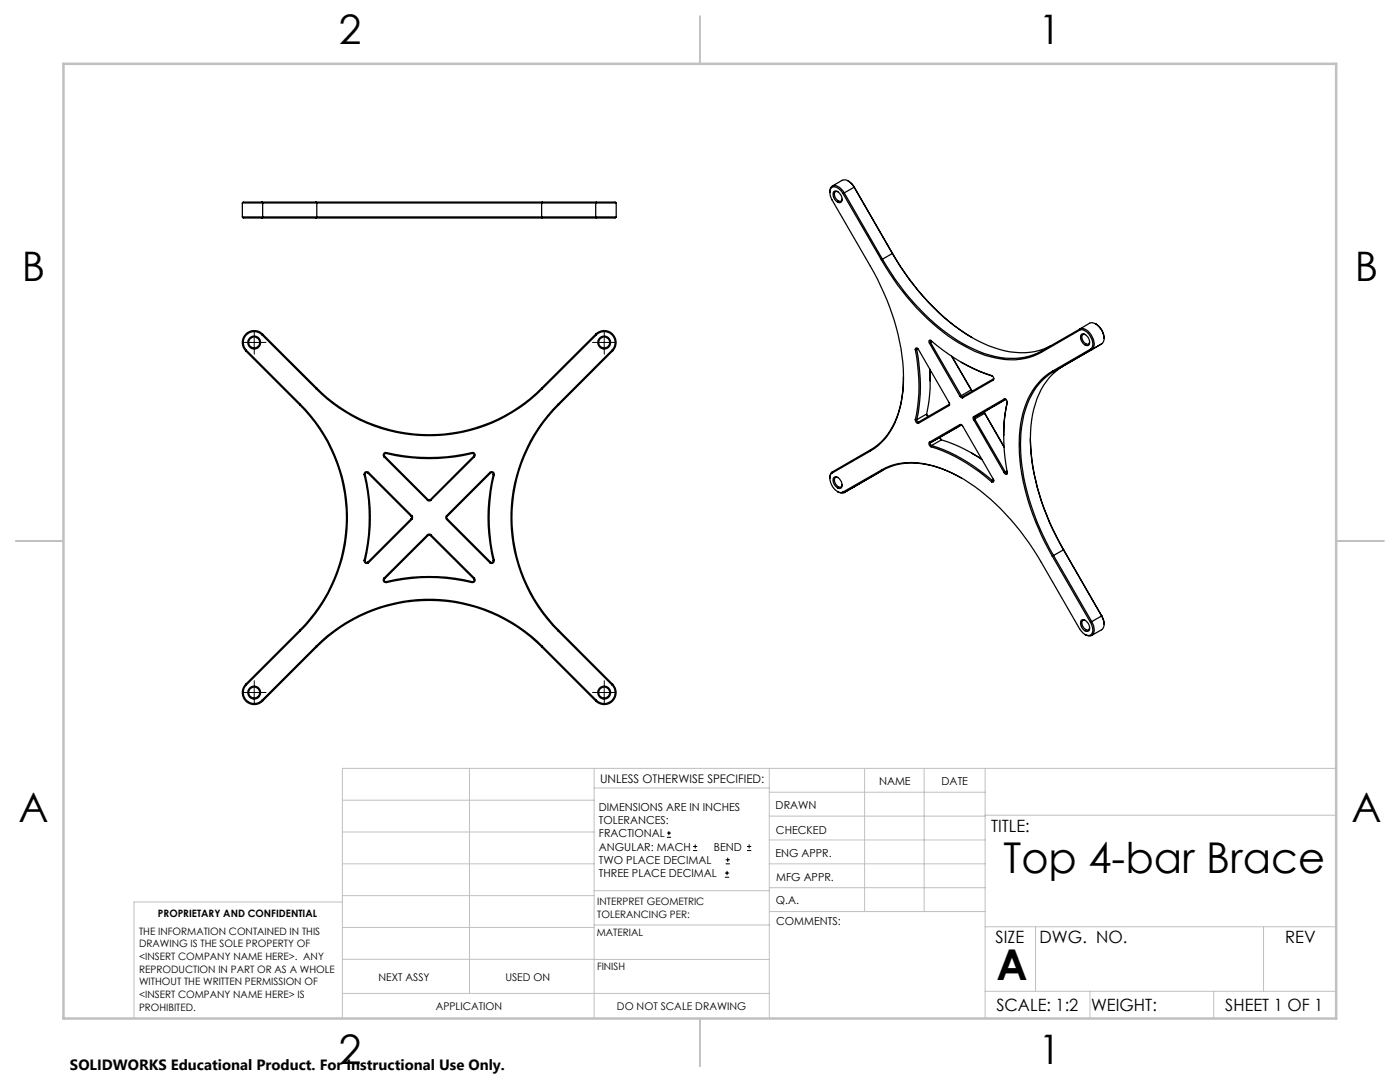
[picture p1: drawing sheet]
<svg xmlns="http://www.w3.org/2000/svg" width="279mm" height="216mm" viewBox="0 0 279 216" stroke-linecap="round" stroke-linejoin="round" font-family="sans-serif">
<g fill="none" stroke="#000" stroke-width=".2">
<path d="M49.5 68.3h2.5M50.7 67.1v2.5M119.3 68.3h2.5M120.6 67.1v2.5M49.5 138.2h2.5M50.7 136.9v2.6M119.3 138.2h2.5M120.6 136.9v2.6M133.1 167.1h.8M133.1 166.2h.8M133.5 165.8v.9M138.3 169.7h.8"/>
<path d="M138.3 168.9h.8M138.7 168.5v.8M144.7 175h.8M144.7 174.2h.8M144.8 172.4h.9M144.8 171.6h.9M145.1 173.8v.8M145.2 171.1v.9M149.1 169.7h.8M149.1 168.9h.8M149.5 168.5v.8"/>
</g>
<g fill="none" stroke="#000" stroke-width=".2" stroke-dasharray="15.2 1.3 1.3 1.3">
<path d="M49.5 68.3h-1.1M50.7 67.1v-1.1M50.7 69.6v1.1M52 68.3h1.1M119.3 68.3h-1M120.6 67.1v-1.1M120.6 69.6v1.1M121.8 68.3h1.1M49.5 138.2h-1.1M50.7 136.9v-1.1M50.7 139.4v1.1M52 138.2h1.1"/>
<path d="M119.3 138.2h-1M120.6 136.9v-1.1M120.6 139.4v1.1M121.8 138.2h1.1"/>
</g>
<g fill="none" stroke="#c0c0c0" stroke-width=".2">
<path d="M68.3 159.7h50.3M93.7 153.3v44.9M118.6 153.3v49.9M118.6 157.2h34.9M153.5 153.3v49.9M153.5 158.1h43.1M172.5 153.3v28.6M184.4 153.3v28.6M196.6 153.3v49.9M266.7 153.3h-198.4v49.9M68.3 178.7h50.3M68.3 172.4h50.3"/>
<path d="M68.3 166h50.3M68.3 180h-41.6v23.2M118.6 177.7h35M153.5 167.6h43.1M153.5 162.8h43.1M153.5 172.4h43.1M153.5 177.1h43.1M196.6 162.7h70.1M68.3 198.2h85.2M68.3 191.4l85.2 .1M68.3 185.1h50.3M118.6 184.6h35"/>
<path d="M153.6 181.9h43M196.6 197.8h70.1M196.6 184.9h70.1M206.7 184.9v12.9M217.5 197.8v5.4M242.2 197.8v5.4M252.2 184.9v12.9"/>
</g>
<path d="M139.7 3.2v9.5M3.1 107.9h9.6M266.7 107.9h9.5M139.7 203.2v9.6" fill="none" stroke="#c0c0c0" stroke-width=".25"/>
<path d="M12.7 12.7h254v190.5h-254z" fill="none" stroke="#c0c0c0" stroke-width=".5"/>
<g fill="none" stroke="#000" stroke-width=".25">
<path d="M165.6 38.4a1.07 1.07 0 0 1 .5-1.3 1.07 1.07 0 0 1 1.3 .2l.9 .8 7.8 13.6M166.1 37.1l2-1.1a1.85 1.85 0 0 1 2.1 1l.3 .4M166.4 38.2l.1-.1a1.61 1.61 0 0 1 1.4 2.2 1.09 1.09 0 0 1-1.5-.9l-.1-.5zM167.2 38.3l-.3-.1a.9 .9 0 0 0 0 1.5l.6 .4a.39 .39 0 0 0 .4 0 .39 .39 0 0 0 .2-.4M168.2 38.6a1.91 1.91 0 0 0-2.2-1.2 2.14 2.14 0 0 0 .1 2.5l7.6 13.2a44.8 44.8 0 0 1 6.6 24.1 16.6 16.6 0 0 1-4.5 11.2l-2.1 1.6M168.2 38.6l7.7 13.3M169.3 36.1l.7 .6 .5 .7M170.5 37.4l-2.3 1.2M170.5 37.4l7.6 13.2M170.5 37.4h.1M48.4 40.5h4M48.4 43.3h4"/>
<path d="M48.4 43.3l.1 .2h3.8M48.4 40.5v2.8M52.3 40.3h-2.3a2.32 2.32 0 0 0-1.6 .2M52.3 40.3l.1 .2M52.3 40.3h10.8M52.3 43.5h10.8M52.4 40.5v2.8M52.4 43.3l-.1 .2M52.4 43.3h10.8M52.4 40.5h10.8M63.1 40.3h45.1M63.1 43.5h45.1"/>
<path d="M63.1 40.3l.1 .2M63.2 40.5h44.9M63.2 43.3h44.9M63.2 40.5v2.8M63.2 43.3l-.1 .2M108.1 43.3h10.8M108.1 40.5h10.8M108.1 40.5v2.8M108.1 43.3l.1 .2M108.2 40.3h10.8M108.2 43.5h10.8M108.2 40.3l-.1 .2"/>
<path d="M118.9 43.3h4.1M118.9 40.5h4.1M118.9 40.5v2.8M118.9 43.3l.1 .2M119 40.3h3.8l.2 .2M119 40.3l-.1 .2M123 43.3a2.17 2.17 0 0 1-1.7 .2h-2.3M123 40.5v2.8M175.9 51.9a45.1 45.1 0 0 0 16.5 17.1 18 18 0 0 0 12.1 2.5l1.7-.5 1.6-.7M176.1 51.7a46.7 46.7 0 0 0 15.9 16.8 18.4 18.4 0 0 0 12.5 2.8l1.7-.5 1.7-.7M176.1 51.7l-.2 .2M178.1 50.6a45.2 45.2 0 0 0 17 17.3 17.9 17.9 0 0 0 11.3 2.3l1.8-.5 1.6-.7"/>
<path d="M178.1 50.6l-2 1.1M178.1 50.6a46.3 46.3 0 0 0 15.9 16.7M178.1 50.6h.1M49 70l10.8 10.8M49.2 69.9l10.8 10.8M49.2 69.9l-.2 .1M52.3 66.8a2.18 2.18 0 0 0-3.1 0 2.18 2.18 0 0 0 0 3.1M52.3 66.8l10.8 10.8M52.4 66.7a2.38 2.38 0 0 0-3.3 0 2.38 2.38 0 0 0-.1 3.3M52.4 66.7l-.1 .1M52.4 66.7l10.8 10.7M63.1 77.6a31.9 31.9 0 0 0 45.1 0"/>
<path d="M63.2 77.4a31.7 31.7 0 0 0 44.9 0M63.2 77.4l-.1 .2M108.1 77.4l.1 .2M118.9 66.7a2.38 2.38 0 0 1 3.4 0 2.38 2.38 0 0 1 0 3.3M118.9 66.7l.1 .1M118.9 66.7l-10.8 10.7M119 66.8a2.18 2.18 0 0 1 3.1 0 2.18 2.18 0 0 1 0 3.1M119 66.8l-10.8 10.8M122.1 69.9l-10.8 10.8M122.1 69.9l.2 .1M122.3 70l-10.8 10.8M180.3 75.2a18.3 18.3 0 0 1-3.8 12.3 10.8 10.8 0 0 1-2.8 2.2"/>
<path d="M182.7 69.8l.1-.4 .5 .3 6.1 10.6 .1 .3-.1 .3M182.7 69.8a33 33 0 0 1 0 13.9M183 69.7a33.4 33.4 0 0 1 0 14M183 69.7l-.3 .1M183.1 69.5l-.1 .2M183.2 69.6l-.2 .1M185.5 68.5l-.1-.4 .2-.2a37.3 37.3 0 0 0 12.3 7M185.5 68.5l6.1 10.6M185.6 73.7v3.7l-.2 2.7-.5 2.5M185.6 73.7v2.3M185.7 68.3l6.1 10.7M185.7 68.3l-.2 .2"/>
<path d="M185.8 67.9l-.1 .1v.3M186 68.2l-.3 .1M189.9 71.1l3.9 6.7M190 71.2l3.9 6.6M191.6 79.1l.2 .2 .3 .1M191.8 72.3l3.9 1.9 2.3 .8-.1-.1M191.8 79l.4 .1M191.8 79l-.2 .1M192.2 79.1l-.1 .3M193.8 77.8l.3 .2M193.8 77.8l-2 1.2M193.8 77.8h.1"/>
<path d="M193.9 77.8l.1 .2M197.9 74.9a.61 .61 0 0 1 .3 .9M198.2 75.8l-6.1 3.6M198.3 75.6l-.1 .2M198.3 75.6l-6.1 3.5M198.3 75.5v.1M200.4 79.6a.62 .62 0 0 1 .6 .8M200.4 79.6l-6.1 3.5M200.4 79.6l.3 .1M200.7 79.7l-6.2 3.6M200.7 79.7l-4.2 2.4M200.8 79.7h-.1"/>
<path d="M207.9 70.1l-.1 .2M210 74.1a13.6 13.6 0 0 0-6.1 9.4 36.7 36.7 0 0 0 2.8 20.7l1.2 2.7 2.1 4.1M210 74.1l.3 .1M210.3 74.2a13.7 13.7 0 0 0-6.2 9.7 35.4 35.4 0 0 0 2.2 18.5l1.2 2.9 2 4.2 8.4 14.5a2.33 2.33 0 0 1 .2 2.6 1.21 1.21 0 0 1-1.6 0M212.2 73a13.2 13.2 0 0 0-5.9 8.7 32.5 32.5 0 0 0 1.1 16.8 48.9 48.9 0 0 0 4.8 11.2M212.2 73l-1.9 1.2M215.4 65.9a1.97 1.97 0 0 1 2.3 1.4 1.79 1.79 0 0 1-.1 2.4M215.4 65.9l-7.6 4.4M215.5 65.7a2 2 0 0 1 2.4 1.3 2.15 2.15 0 0 1 0 2.8M215.5 65.7l2-1.2a1.94 1.94 0 0 1 2.1 1 2.62 2.62 0 0 1 .4 3l-.1 .1M215.5 65.7l-.1 .2M215.5 65.7l-7.6 4.4"/>
<path d="M215.8 66.7a1.25 1.25 0 0 1 1.6 1.2 .67 .67 0 0 1-.1 1 .67 .67 0 0 1-1-.2 1.62 1.62 0 0 1-.5-2zM216.6 66.8l-.3-.1a.93 .93 0 0 0 0 1.6l.6 .4a.43 .43 0 0 0 .6-.5M217.6 69.7l.3 .1M217.6 69.7l-7.6 4.4M217.9 69.8l-7.6 4.4M218.7 64.6a3.4 3.4 0 0 1 1.6 2.9M219.9 68.6l-2 1.2M219.9 68.6l-7.7 4.4M59.8 80.8a31.7 31.7 0 0 1 0 44.9M60 80.7a32 32 0 0 1 0 45.2M60 80.7l-.2 .1M72.7 94.7a36.1 36.1 0 0 1 0 17.1"/>
<path d="M72.9 94.7a36.6 36.6 0 0 1 0 17.2M72.9 94.7h-.2M73.4 94.4a.31 .31 0 0 0-.4-.1 .31 .31 0 0 0-.1 .4M73.4 94.4l8.7 8.6M73.6 94.3a.51 .51 0 0 0-.7-.2 .51 .51 0 0 0-.2 .6M73.6 94.3l8.6 8.6M73.6 94.3l-.2 .1M76.6 91.2l8.7 8.6M76.8 91l8.6 8.7M76.8 91l-.2 .2M77.1 90.5a36.4 36.4 0 0 0 17.1 0M77.1 90.5a.32 .32 0 0 0-.4 .1 .32 .32 0 0 0 .1 .4"/>
<path d="M77.1 90.3a37.4 37.4 0 0 0 17.1 0M77.1 90.3a.51 .51 0 0 0-.5 .3 .51 .51 0 0 0 0 .6M77.1 90.3v.2M85.3 99.8a.44 .44 0 0 0 .7 0M85.4 99.7h.5M85.4 99.7l-.1 .1M85.9 99.7l.1 .1M94.2 90.3a.51 .51 0 0 1 .6 .3 .51 .51 0 0 1-.1 .6M94.2 90.3v.2M94.2 90.5a.32 .32 0 0 1 .4 .1 .32 .32 0 0 1-.1 .4M94.5 91l.2 .2M94.5 91l-8.6 8.7"/>
<path d="M94.7 91.2l-8.7 8.6M97.8 94.3a.51 .51 0 0 1 .6-.2 .51 .51 0 0 1 .2 .6M97.8 94.3l.1 .1M97.8 94.3l-8.7 8.6M97.9 94.4a.31 .31 0 0 1 .4-.1 .31 .31 0 0 1 .1 .4M97.9 94.4l-8.6 8.6M98.4 94.7a36.6 36.6 0 0 0 0 17.2M98.4 94.7h.2M98.6 94.7a36.1 36.1 0 0 0 0 17.1M111.3 80.7a32 32 0 0 0 0 45.2M111.3 80.7l.2 .1M111.5 80.8a31.7 31.7 0 0 0 0 44.9"/>
<path d="M166.1 94.4a2.06 2.06 0 0 0 .1 2.7 1.74 1.74 0 0 0 2 1.1M166.1 94.2l-.3 .3-.2 .9M166.1 94.2v.2M166.4 95.3a1.11 1.11 0 0 1 1.5 .8l.1 .3a.66 .66 0 0 1-.1 1 .66 .66 0 0 1-1-.2 1.56 1.56 0 0 1-.5-1.9zM167.1 98.1l.6 .3 .8-.1M167.2 95.3a.59 .59 0 0 0-.7 .2 .59 .59 0 0 0 .1 .8 .92 .92 0 0 0 1.4 .7l.1-.3M168.2 98.2l.3 .1M173.7 90l-7.6 4.4M173.7 89.7v.3M173.7 89.7l-7.6 4.5M175.9 93.8a13.5 13.5 0 0 1 11.1-.6 35.2 35.2 0 0 1 15.7 11.6l2.7 3.6 1.6 2.5 8.4 14.5a2.11 2.11 0 0 0 2.1 1.4 1.55 1.55 0 0 0 .3-2.3l-.2-.3M175.9 93.8l-7.7 4.4"/>
<path d="M175.9 93.8l.2 .1M176.1 93.9a13.6 13.6 0 0 1 11.5-.5l2.2 .9 2.1 1.1M176.1 93.9l-7.6 4.4M176.2 93.8l-7.7 4.5M182.7 83.7a.62 .62 0 0 0 .6 .8M182.7 83.7h.3M183 83.7l.1 .4 .2 .1M183.3 84.2v.3M184.9 82.6l.1 .4 .3 .1M184.9 82.6l.3 .5M184.9 82.6l-1.9 1.1M185.5 88.2a.63 .63 0 0 0 .3 .9"/>
<path d="M185.5 88.2l.2 .1M185.7 88.3v.3l.2 .3M185.8 89.1a33.4 33.4 0 0 1 12.1 7M185.9 88.9a33.6 33.6 0 0 1 12.1 7M185.9 88.9l-.1 .2M187.6 87.3l.3 .5M187.9 87.8l3.6 1.3 2.5 1.3 2 1.3M187.9 87.8l-.2-.2v-.4l-2 1.1M187.9 87.8l-2 1.1M189.4 80.9l-6.1 3.6M189.4 80.7l-6.1 3.5M189.4 80.7v.2"/>
<path d="M189.5 80.6l-.1 .1M191.6 84.7l.3 .1 .2 .2 6.1 10.6 .1 .5-.2 .1-.2-.1M191.6 84.7l-6.1 3.5M191.6 84.7l.2 .1M191.8 84.8h.1M191.8 84.8l-6.1 3.5M194 90.4l1.9 1.3M194.3 83.1l-.1 .3 .1 .3M194.3 83.7l6.1 10.6M194.3 83.1l.2 .2M194.5 83.3v.3M194.5 83.6l6.2 10.6"/>
<path d="M194.5 83.6l-.2 .1M196.4 82.2l.1 .2M196.5 82.1v.4M196.5 82.1l-2 1.2M196.5 82.5l-2 1.1M196.5 82.5l3.9 6.7M196.5 82.4l3.9 6.7M196.5 82.4v.1M198 95.9h.3M198 95.9l-.1 .2M198.3 95.7l-.3 .2M200.7 94.2l.1 .2 .2-.1"/>
<path d="M200.7 94.2l-.3 .1M201 94l-.3 .2M201 94.3v.2l-.2 .2-.4-.4M201 80.4a34.6 34.6 0 0 0 0 13.9M201 80.4v-.2l-.6 3.8-.1 2.9M205.6 87.5a45.4 45.4 0 0 0 6.7 22.2M72.7 111.8a.53 .53 0 0 0 .2 .6 .53 .53 0 0 0 .7-.1M72.7 111.8l.2 .1M72.9 111.9a.32 .32 0 0 0 .1 .3 .32 .32 0 0 0 .4-.1M73.4 112.1l.2 .2M76.6 115.4a.53 .53 0 0 0-.1 .6 .53 .53 0 0 0 .6 .2M76.6 115.4l.2 .1"/>
<path d="M76.8 115.5a.35 .35 0 0 0-.1 .4 .35 .35 0 0 0 .4 .2M77.1 116.1a36.4 36.4 0 0 1 17.1 0M77.1 116.1v.1M77.1 116.2a36.1 36.1 0 0 1 17.1 0M82.1 103l.1 .2-.1 .3M82.1 103.5l-8.7 8.6M82.1 103.5l.1 .1M82.2 102.9l.1 .3-.1 .4M82.2 103.6l-8.6 8.7M82.2 102.9l-.1 .1M85.3 106.7l.2-.1 .5 .1M85.3 106.7l-8.7 8.7"/>
<path d="M85.3 106.7l.1 .2M85.4 106.9h.5M85.4 106.9l-8.6 8.6M85.9 106.9l8.6 8.6M86 106.7l8.7 8.7M86 106.7l-.1 .2M89.1 102.9l-.1 .3 .1 .4M89.1 102.9l.2 .1M89.1 103.6l8.7 8.7M89.3 103l-.2 .2 .2 .3M89.3 103.5l-.2 .1M89.3 103.5l8.6 8.6"/>
<path d="M94.2 116.1v.1M94.5 115.5a.35 .35 0 0 1 .1 .4 .35 .35 0 0 1-.4 .2M94.7 115.4a.53 .53 0 0 1 .1 .6 .53 .53 0 0 1-.6 .2M94.7 115.4l-.2 .1M97.9 112.1l-.1 .2M98.4 111.9a.32 .32 0 0 1-.1 .3 .32 .32 0 0 1-.4-.1M98.6 111.8a.53 .53 0 0 1-.2 .6 .53 .53 0 0 1-.6-.1M98.6 111.8l-.2 .1M210 111l7.6 13.2M212.2 109.7l-2.2 1.3M212.2 109.7l7.7 13.2M212.3 109.7h-.1"/>
<path d="M212.3 109.7l7.6 13.2M49 136.5a2.38 2.38 0 0 0 .1 3.4 2.38 2.38 0 0 0 3.3 0M49 136.5l.2 .2M49.2 136.7a2.18 2.18 0 0 0 0 3.1 2.18 2.18 0 0 0 3.1-.1M52.3 139.7l.1 .2M59.8 125.7l-10.8 10.8M59.8 125.7l.2 .2M60 125.9l-10.8 10.8M63.1 128.9a31.9 31.9 0 0 1 45.1 0M63.1 128.9l-10.8 10.8M63.1 128.9l.1 .2M63.2 129.1a31.8 31.8 0 0 1 44.9 0"/>
<path d="M63.2 129.1l-10.8 10.8M108.1 129.1l10.8 10.8M108.2 128.9l10.8 10.8M108.2 128.9l-.1 .2M111.3 125.9l10.8 10.8M111.5 125.7l-.2 .2M111.5 125.7l10.8 10.8M119 139.7l-.1 .2M122.1 136.7a2.18 2.18 0 0 1 0 3.1 2.18 2.18 0 0 1-3.1-.1M122.3 136.5a2.38 2.38 0 0 1 0 3.4 2.38 2.38 0 0 1-3.4 0M122.3 136.5l-.2 .2M215.8 123.8l.1-.1a1.57 1.57 0 0 1 1.4 2.1 1.3 1.3 0 0 1-1.6-1.4z"/>
<path d="M216.6 123.8h-.3a.9 .9 0 0 0 0 1.5l.6 .4a.39 .39 0 0 0 .4 0 .39 .39 0 0 0 .2-.4M219.9 122.9a2.15 2.15 0 0 1 0 2.8l-2 1.1M219.9 122.9l-2.3 1.3M219.9 122.9h.1M219.9 122.9l.4 1.1v.6"/>
<circle cx="50.7" cy="68.4" r="1.29"/>
<circle cx="50.7" cy="68.3" r="1.09"/>
<circle cx="120.6" cy="68.4" r="1.29"/>
<circle cx="120.6" cy="68.3" r="1.09"/>
<circle cx="50.7" cy="138.2" r="1.29"/>
<circle cx="50.7" cy="138.2" r="1.09"/>
<circle cx="120.6" cy="138.2" r="1.29"/>
<circle cx="120.6" cy="138.2" r="1.09"/>
</g>
<g font-size="8.5">
<text x="200.3" y="174.2">Top 4-bar Brace</text>
<text x="198.9" y="195.5">A</text>
</g>
<g font-size="8.1">
<text x="67.6" y="8.9">2</text>
<text x="207.3" y="8.9">1</text>
<text x="4.4" y="56.2">B</text>
<text x="270.4" y="56.2">B</text>
<text x="3.7" y="164.1">A</text>
<text x="269.7" y="164.1">A</text>
<text x="67.6" y="212.4">2</text>
<text x="207.3" y="212.4">1</text>
</g>
<g font-size="3.4">
<text x="197.8" y="166">TITLE:</text>
<text x="198.7" y="188.1">SIZE</text>
<text x="207.5" y="188.1">DWG. NO.</text>
<text x="256.5" y="188.2">REV</text>
<text x="198.8" y="201.7">SCALE: 1:2</text>
<text x="217.7" y="201.8">WEIGHT:</text>
<text x="244.5" y="201.7">SHEET 1 OF 1</text>
</g>
<text font-size="3" x="14" y="213.5">SOLIDWORKS Educational Product. For Instructional Use Only.</text>
<text font-size="2.4" x="119.8" y="156.2">UNLESS OTHERWISE SPECIFIED:</text>
<g font-size="2.2">
<text x="119.5" y="161.8">DIMENSIONS ARE IN INCHES</text>
<text x="154.8" y="161.4">DRAWN</text>
<text x="175.4" y="156.6">NAME</text>
<text x="187.9" y="156.7">DATE</text>
<text x="119.5" y="164.4">TOLERANCES:</text>
<text x="119.5" y="167.1">FRACTIONAL</text>
<text x="154.9" y="166.3">CHECKED</text>
<text x="119.5" y="169.7">ANGULAR: MACH</text>
<text x="119.5" y="172.4">TWO PLACE DECIMAL</text>
<text x="142.5" y="169.7">BEND</text>
<text x="154.8" y="171">ENG APPR.</text>
<text x="119.5" y="175">THREE PLACE DECIMAL</text>
<text x="154.9" y="175.7">MFG APPR.</text>
<text x="154.9" y="180.4">Q.A.</text>
<text x="154.9" y="184.6">COMMENTS:</text>
</g>
<g font-size="2.1">
<text x="75.5" y="195.7">NEXT ASSY</text>
<text x="100.9" y="195.7">USED ON</text>
<text x="86.9" y="201.5">APPLICATION</text>
<text x="123.1" y="201.6">DO NOT SCALE DRAWING</text>
</g>
<g font-size="2">
<text x="31.5" y="182.9">PROPRIETARY AND CONFIDENTIAL</text>
<text x="119.2" y="180.6">INTERPRET GEOMETRIC</text>
<text x="119.2" y="183.1">TOLERANCING PER:</text>
<text x="27.8" y="186.5">THE INFORMATION CONTAINED IN THIS</text>
<text x="27.8" y="189">DRAWING IS THE SOLE PROPERTY OF</text>
<text x="27.8" y="191.6">&lt;INSERT COMPANY NAME HERE&gt;. ANY</text>
<text x="119.1" y="186.7">MATERIAL</text>
<text x="27.8" y="194.1">REPRODUCTION IN PART OR AS A WHOLE</text>
<text x="27.8" y="196.6">WITHOUT THE WRITTEN PERMISSION OF</text>
<text x="119.1" y="193.5">FINISH</text>
<text x="27.8" y="199.1">&lt;INSERT COMPANY NAME HERE&gt; IS</text>
<text x="27.8" y="201.7">PROHIBITED.</text>
</g>
</svg>
